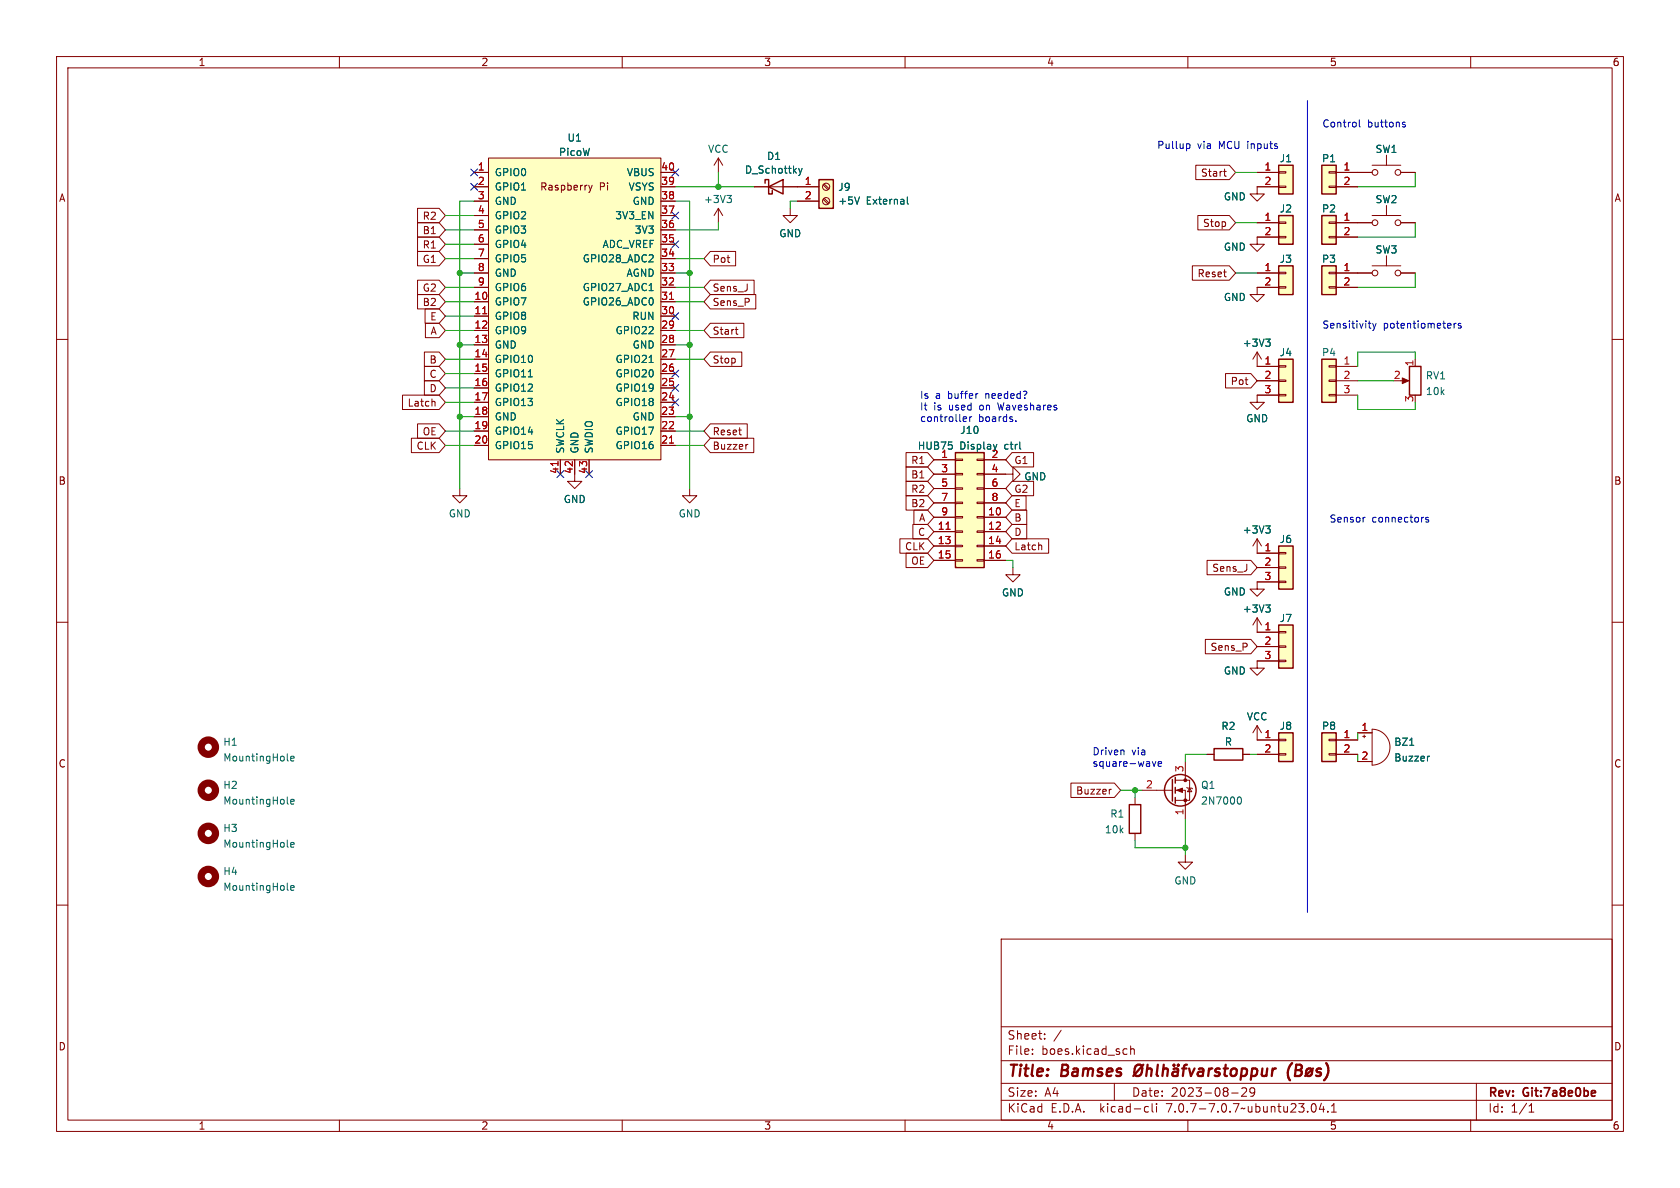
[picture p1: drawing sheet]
<svg xmlns="http://www.w3.org/2000/svg" width="297mm" height="210mm" viewBox="0 0 297 210" stroke-linecap="round" stroke-linejoin="round" font-family="sans-serif">
<g fill="none" stroke="#840000" stroke-width=".18">
<path d="M10 10h277v190h-277zM12 12h273v186h-273zM60 10v2M110 10v2M160 10v2M210 10v2M260 10v2M73.8 36.8h3.8l1.1 1.3-1.1 1.3h-3.8zM73.8 39.4h3.8l1.1 1.2-1.1 1.3h-3.8zM83.8 33h2.6M83.8 35.6h2.6M83.8 30.5h2.6"/>
<path d="M83.8 38.1h2.6M86.4 27.9h30.4v53.4h-30.4zM104.1 32.8l.3 .8M104.4 33.6l-.3 .4M104.7 32.8l-.3 .8M116.8 33h2.6M116.8 35.6h2.6M116.8 30.5h2.6M116.8 38.1h2.6M127 27.9l-.8 1.3M127 27.9v2.6M127 36.8v2.6"/>
<path d="M127 27.9l.8 1.3M127 36.8l-.8 1.3M127 36.8l.8 1.3M133.3 33h11.5M139.7 36.8v1.3h1.3l-1.3 1.3-1.3-1.3h1.3M141 35.6h3.8M145.5 35.2l.9 .9M145.5 32.7l.9 .8M145.7 35.1l.9 .8M145.7 32.5l.9 .9M211.4 29.2h5.9l1.1 1.3-1.1 1.3h-5.9zM211.8 38.1h5.5l1.1 1.3-1.1 1.2h-5.5z"/>
<path d="M216.3 30.3h.5M216.5 31l.3 .2M222.2 30.5h3.9M222.2 39.4h3.9M226.1 39.2h1.2v.3h-1.2zM226.1 32.9h1.2v.2h-1.2zM226.1 30.4h1.2v.2h-1.2zM226.1 33h-3.9v1.3h1.3l-1.3 1.3-1.2-1.3h1.2M234.9 39.2h1.3v.3h-1.3zM234.9 32.9h1.3v.2h-1.3zM234.9 30.4h1.3v.2h-1.3zM236.2 33h3.8"/>
<path d="M236.2 30.5h6.4M236.2 39.4h6.4M242.6 38.1h5M242.6 29.2h5M245.1 27.4v1.8M245.1 36.3v1.8M247.6 30.5h2.6M247.6 39.4h2.6M10 60h2M73.8 44.4h3.8l1.1 1.3-1.1 1.3h-3.8zM73.8 49.5h3.8l1.1 1.3-1.1 1.3h-3.8zM73.8 52.1h3.8l1.1 1.2-1.1 1.3h-3.8z"/>
<path d="M73.8 41.9h3.8l1.1 1.3-1.1 1.3h-3.8zM75.1 54.6h2.5l1.1 1.3-1.1 1.3h-2.5zM75.2 57.1h2.4l1.1 1.3-1.1 1.3h-2.4zM83.8 48.3h2.6M83.8 50.8h2.6M83.8 53.3h2.6M83.8 55.9h2.6M83.8 58.4h2.6M83.8 45.7h2.6M83.8 43.2h2.6M83.8 40.6h2.6M116.8 48.3h2.6"/>
<path d="M116.8 50.8h2.6M116.8 53.3h2.6M116.8 55.9h2.6M116.8 58.4h2.6M116.8 45.7h2.6M116.8 43.2h2.6M116.8 40.6h2.6M125.6 52.1h8v2.5h-8l-1.1-1.3zM125.6 57.1h5.9v2.6h-5.9l-1.1-1.3zM125.6 44.4h4.5v2.6h-4.5l-1.1-1.3zM125.6 49.5h7.7v2.6h-7.7l-1.1-1.3zM130 58.2h.5"/>
<path d="M130.2 58.9l.3 .2M210.8 47h6.5l1.1 1.3-1.1 1.2h-6.5zM222.2 48.3h3.9M226.1 50.7h1.2v.2h-1.2zM226.1 48.1h1.2v.3h-1.2zM226.1 41.8h1.2v.2h-1.2zM226.1 50.8h-3.9v1.3h1.3l-1.3 1.2-1.2-1.2h1.2M226.1 41.9h-3.9v1.3h1.3l-1.3 1.3-1.2-1.3h1.2M234.9 50.7h1.3v.2h-1.3zM234.9 48.1h1.3v.3h-1.3zM234.9 41.8h1.3v.2h-1.3zM236.2 48.3h6.4"/>
<path d="M236.2 50.8h3.8M236.2 41.9h3.8M242.6 47h5M245.1 45.2v1.8M247.6 48.3h2.6M285 60h2M71.2 69.8h6.4l1.1 1.3-1.1 1.3h-6.4zM72.7 77.5h4.9l1.1 1.2-1.1 1.3h-4.9zM73.8 74.9h3.8l1.1 1.3-1.1 1.3h-3.8zM75 64.8h2.6l1.1 1.2-1.1 1.3h-2.6zM75 67.3h2.6l1.1 1.3-1.1 1.3h-2.6zM75 62.2h2.6l1.1 1.3-1.1 1.3h-2.6z"/>
<path d="M76.7 70.9l.2 .2v.7M83.8 61h2.6M83.8 63.5h2.6M83.8 66h2.6M83.8 68.6h2.6M83.8 71.1h2.6M83.8 73.7h2.6M83.8 76.2h2.6M83.8 78.7h2.6M116.8 61h2.6M116.8 63.5h2.6M116.8 66h2.6"/>
<path d="M116.8 68.6h2.6M116.8 71.1h2.6M116.8 73.7h2.6M116.8 76.2h2.6M116.8 78.7h2.6M125.6 77.5h7.7v2.5h-7.7l-1.1-1.3zM125.6 62.2h5.5v2.6h-5.5l-1.1-1.3zM125.6 74.9h6.5v2.6h-6.5l-1.1-1.3zM132.2 78.6h-.2M216.7 66h4.4l1.1 1.3-1.1 1.3h-4.4zM222.2 62.2l-.7 1.3M222.2 62.2v2.6h3.9"/>
<path d="M222.2 62.2l.8 1.3M222.2 67.3h3.9M226.1 69.7h1.2v.3h-1.2zM226.1 67.2h1.2v.2h-1.2zM226.1 64.6h1.2v.3h-1.2zM226.1 69.9h-3.9v1.2h1.3l-1.3 1.3-1.2-1.3h1.2M234.9 69.7h1.3v.3h-1.3zM234.9 67.2h1.3v.2h-1.3zM234.9 64.6h1.3v.3h-1.3zM236.2 67.3h3.8M236.2 64.8h3.8M236.2 69.9h3.8"/>
<path d="M247.6 67.3h1.1M250.2 63.5v1.3M81.3 86.4v1.2h1.2l-1.2 1.3-1.3-1.3h1.3M99.1 81.3v2.5M101.6 81.3v3.8h1.3l-1.3 1.3-1.3-1.3h1.3M104.1 81.3v2.5M121.9 86.4v1.2h1.3l-1.3 1.3-1.3-1.3h1.3M159.1 95.2h4.9l1.1 1.3-1.1 1.3h-4.9zM160.2 82.5h3.8l1.1 1.3-1.1 1.3h-3.8zM160.2 80h3.8l1.1 1.3-1.1 1.3h-3.8zM160.2 85.1h3.8l1.1 1.3-1.1 1.2h-3.8zM160.2 97.8h3.8l1.1 1.3-1.1 1.2h-3.8z"/>
<path d="M160.2 87.6h3.8l1.1 1.3-1.1 1.3h-3.8zM161.4 92.7h2.6l1.1 1.3-1.1 1.3h-2.6zM161.6 90.2h2.4l1.1 1.2-1.1 1.3h-2.4zM165.1 81.3h3.8M165.1 91.4h3.8M165.1 94h3.8M165.1 96.5h3.8M165.1 99.1h3.8M165.1 83.8h3.8M165.1 86.4h3.8M165.1 88.9h3.8M168.9 98.9h1.3v.3h-1.3z"/>
<path d="M168.9 96.4h1.3v.2h-1.3zM168.9 93.9h1.3v.2h-1.3zM168.9 91.3h1.3v.3h-1.3zM168.9 88.8h1.3v.2h-1.3zM168.9 86.2h1.3v.3h-1.3zM168.9 83.7h1.3v.2h-1.3zM168.9 81.2h1.3v.2h-1.3zM172.7 98.9h1.3v.3h-1.3zM172.7 96.4h1.3v.2h-1.3zM172.7 93.9h1.3v.2h-1.3zM172.7 91.3h1.3v.3h-1.3zM172.7 88.8h1.3v.2h-1.3z"/>
<path d="M172.7 86.2h1.3v.3h-1.3zM172.7 83.7h1.3v.2h-1.3zM172.7 81.2h1.3v.2h-1.3zM174 83.8h5.1v-1.2l1.2 1.2-1.2 1.3v-1.3M174 81.3h3.8M174 91.4h3.8M174 94h3.8M174 96.5h3.8M174 99.1h3.8M174 86.4h3.8M174 88.9h3.8M178.9 80h3.8v2.6h-3.8l-1.1-1.3z"/>
<path d="M178.9 85.1h3.8v2.5h-3.8l-1.1-1.2zM178.9 90.2h2.6v2.5h-2.6l-1.1-1.3zM178.9 92.7h2.6v2.6h-2.6l-1.1-1.3zM178.9 87.6h2.5v2.6h-2.5l-1.1-1.3zM178.9 95.2h6.5v2.6h-6.5l-1.1-1.3zM184 96.3l.2 .2v.7M213.4 99.1h7.7l1.1 1.2-1.1 1.3h-7.7zM222.2 95.3v2.5h3.9M222.2 95.3l-.7 1.2M222.2 95.3l.8 1.2M226.1 97.7h1.2v.2h-1.2zM10 110h2"/>
<path d="M179.1 100.3v1.3h1.2l-1.2 1.3-1.3-1.3h1.3M213.1 113h8l1.1 1.3-1.1 1.3h-8zM222.2 100.3h3.9M222.2 109.2v2.6h3.9M222.2 109.2l-.7 1.3M222.2 109.2l.8 1.3M222.2 114.3h3.9M226.1 102.7h1.2v.3h-1.2zM226.1 100.2h1.2v.3h-1.2zM226.1 116.7h1.2v.3h-1.2zM226.1 114.2h1.2v.2h-1.2zM226.1 111.6h1.2v.3h-1.2z"/>
<path d="M226.1 102.9h-3.9v1.2h1.3l-1.3 1.3-1.2-1.3h1.2M226.1 116.8h-3.9v1.3h1.3l-1.3 1.3-1.2-1.3h1.2M285 110h2M189.3 138.4h7.7l1.1 1.3-1.1 1.3h-7.7zM196.5 139.5l-.3 .1M201.9 139.7h5.4M207.8 139.7h1.7v5.1M207.8 137.9h2.5v3.6h-2.5M209.5 134.6v3.3M209.8 139.2l.1 .1h.8l.1 .1M210.3 139.3l.4 .7h-.8zM213.4 133.4h1.2"/>
<path d="M219.7 133.4h1.3M222.2 128.3v2.5h3.9M222.2 133.4h3.9M222.2 128.3l-.7 1.2M222.2 128.3l.8 1.2M226.1 133.2h1.2v.3h-1.2zM226.1 130.7h1.2v.2h-1.2zM234.9 133.2h1.3v.3h-1.3zM234.9 130.7h1.3v.2h-1.3zM236.2 133.4h3.8M236.2 130.8h3.8M240 129.5h2.6"/>
<path d="M240 134.6h2.6M240.9 130.2h.5M241.2 129.9v.5M242.6 128.9a3.2 3.2 0 0 1 3.1 3.2 3.2 3.2 0 0 1-3.1 3.2zM10 160h2M200.7 141v1.2M200.7 147.3v1.3M209.5 151.1v1.3h1.3l-1.3 1.3-1.2-1.3h1.2M285 160h2M177 166h108v32h-108zM60 198v2M110 198v2"/>
<path d="M160 198v2M177 194.5h108M177 191.5h108M177 187.5h108M177 181.5h108M182.5 186.3v.1M182.5 185.5v.1M184.7 183.6v.1M184.7 182.8v.1M187.6 182.1l-1.3 2M197 191.5v3M198.8 185.4l.4 .1"/>
<path d="M199.2 186.3l-.4 .1M199.9 185.5l.2-.1 .4 .1v.9M199.9 184.9v1.5M202.6 195.6l.4 .1M203 196.5l-.4 .1M203.7 195.1v1.3l.2 .2M204.5 195.1v.1M204.5 195.6v1M210 198v2M217.7 193.2h1.2M219.5 192.4l.6-.1 .2 .1 .1 .3-.9 1.1h.9M221.8 192.9l-.3 .3h-.3l-.2-.3 .1-.5 .4-.1 .2 .1a.99 .99 0 0 1-.3 1.4h-.3"/>
<path d="M232 195.2l.2-.1a.81 .81 0 0 1 .6 .6 .81 .81 0 0 1-.3 .8l-.2 .1a.81 .81 0 0 1-.6-.6 .81 .81 0 0 1 .3-.8zM233.6 195l-.4 1.1h1M234 195.6v1M234.7 196.5v.1M235.4 196.6h.8M235.4 195.5l.4-.4v1.5M260 198v2M261 191.5v6.5M270.3 196.6h.9M270.3 195.5l.4-.4v1.5"/>
<circle cx="146" cy="33" r=".63"/>
<circle cx="146" cy="35.6" r=".63"/>
<circle cx="243.1" cy="39.4" r=".51"/>
<circle cx="243.1" cy="30.5" r=".51"/>
<circle cx="247.1" cy="30.5" r=".51"/>
<circle cx="247.1" cy="39.4" r=".51"/>
<circle cx="243.1" cy="48.3" r=".51"/>
<circle cx="247.1" cy="48.3" r=".51"/>
</g>
<path d="M281.8 192.8l.3 .3-.8 .2M282 193.7l-.2 .1" fill="none" stroke="#840000" stroke-width=".3"/>
<g fill="none" stroke="#840000" stroke-width=".4">
<path d="M200.8 188.5a.69 .69 0 0 1 1.1 0 1.47 1.47 0 0 1-.6 1.7l-.6-.1a1.5 1.5 0 0 1 .1-1.6zM202.1 188.2l-1.8 2M202.8 189.1a.49 .49 0 0 1 .8 .1l-.1 1M202.9 188.2l-.3 2M204.7 188.2l-.2 1.7 .2 .3M205.6 189.1a.49 .49 0 0 1 .9 .1l-.2 1M205.7 188.2l-.2 2M207.5 189l.2-.1 .5 .1v1.2M207.6 188.2v.1l-.1 .1M207.6 188.2l-.2 .1 .1 .1M207.6 188.2l-.1 .2M208.3 189.4h-.7a.4 .4 0 0 0-.3 .4 .4 .4 0 0 0 .2 .4l.7-.1"/>
<path d="M208.3 188.2l.1 .1-.1 .1M208.3 188.2l-.1 .1 .1 .1M208.3 188.2v.2M209 188.9h.8M209.8 188.2l-.4 .1-.1 .2-.2 1.7M210.2 188.9l.3 1.3 .7-1.3M211.9 189l.2-.1 .6 .1-.1 1.2M212.7 189.4h-.6a.4 .4 0 0 0-.4 .4 .4 .4 0 0 0 .3 .4l.6-.1M213.8 188.9l-.2 1.3M214.3 188.9l-.4 .1-.2 .3M215.6 189a.49 .49 0 0 0-.8 .3l.1 .1 .5 .1 .2 .3-.1 .3-.2 .1-.6-.1M216.3 188.9h.8"/>
<path d="M216.7 188.2l-.2 1.7 .1 .2 .3 .1M217.7 189.1a.52 .52 0 0 1 .6-.2 .52 .52 0 0 1 .4 .4l-.1 .5a.55 .55 0 0 1-.5 .4 .55 .55 0 0 1-.6-.4zM219.6 189l.2-.1 .5 .1 .2 .3-.1 .5a.66 .66 0 0 1-1 .3M219.6 188.9l-.3 2M221.4 189l.2-.1 .5 .1 .2 .3-.1 .5a.66 .66 0 0 1-1 .3M221.4 188.9l-.3 2M223.2 188.9l-.1 1.2a.57 .57 0 0 0 .8-.1M224 188.9l-.1 1.3M225 188.9l-.2 1.3M225.6 188.9l-.4 .1-.3 .3M228.4 187.9a2.35 2.35 0 0 0-.3 3.1M229.1 189.2h.6"/>
<path d="M229.2 188.2h.6a.49 .49 0 0 1 .4 .5 .49 .49 0 0 1-.5 .5l.3 .1a.58 .58 0 0 1-.3 .9h-.8zM231.1 189.1a.52 .52 0 0 1 .5-.2 .52 .52 0 0 1 .4 .4l-.1 .5a.55 .55 0 0 1-.5 .4 .55 .55 0 0 1-.5-.4zM232.1 188.9l-1.4 1.3M233.6 189a.49 .49 0 0 0-.8 .3v.1l.7 .2v.2l-.1 .3-.2 .1-.6-.1M234.4 187.9a2.32 2.32 0 0 1-.3 3.1"/>
</g>
<g fill="#ffffc2" stroke="#ffffc2" stroke-width=".18">
<path d="M226.1 96.5h2.5v7.6h-2.5z"/>
<path d="M144.8 31.8h2.5v5h-2.5z"/>
<path d="M233.7 47h2.5v5.1h-2.5z"/>
<path d="M226.1 110.5h2.5v7.6h-2.5z"/>
<path d="M226.1 129.5h2.5v5.1h-2.5z"/>
<path d="M233.7 129.5h2.5v5.1h-2.5z"/>
<path d="M86.4 27.9h30.4v53.4h-30.4z"/>
<path d="M226.1 47h2.5v5.1h-2.5z"/>
<path d="M226.1 38.1h2.5v5.1h-2.5z"/>
<path d="M233.7 38.1h2.5v5.1h-2.5z"/>
<path d="M233.7 29.2h2.5v5.1h-2.5z"/>
<path d="M226.1 63.5h2.5v7.6h-2.5z"/>
<path d="M233.7 63.5h2.5v7.6h-2.5z"/>
<path d="M226.1 29.2h2.5v5.1h-2.5z"/>
<path d="M168.9 80h5.1v20.3h-5.1z"/>
</g>
<g fill="none" stroke="#840000" stroke-width=".25">
<path d="M135.3 32.4v-.6h.6v2.5h.6v-.6M135.9 33l2.5-1.2v2.5zM144.8 31.8h2.5v5h-2.5zM226.1 38.1h2.5v5.1h-2.5zM226.1 29.2h2.5v5.1h-2.5zM233.7 38.1h2.5v5.1h-2.5zM233.7 29.2h2.5v5.1h-2.5zM226.1 47h2.5v5.1h-2.5zM233.7 47h2.5v5.1h-2.5zM226.1 63.5h2.5v7.6h-2.5zM233.7 63.5h2.5v7.6h-2.5zM249.2 64.8h2v5.1h-2z"/>
<path d="M168.9 80h5.1v20.3h-5.1zM226.1 96.5h2.5v7.6h-2.5zM226.1 110.5h2.5v7.6h-2.5zM207.3 137.8v3.8M207.8 137.4v1M207.8 139.2v1M214.6 132.3h5.1v2.1h-5.1zM226.1 129.5h2.5v5.1h-2.5zM233.7 129.5h2.5v5.1h-2.5zM199.6 142.2h2.1v5.1h-2.1zM207.8 141v1"/>
<circle cx="208.7" cy="139.7" r="2.79"/>
</g>
<g fill="none" stroke="#006464" stroke-width=".18">
<path d="M128.5 34.5h.8l-.4 .5M129.1 35l.2 .3v.3l-.2 .2M141.2 29.8l.3 .8M141.5 30.6l-.3 .4M141.8 29.8l-.3 .8M151.9 34.8l-.4 1.3M160.4 34.8v1.1l.2 .2M114.8 51.4h.7M223.8 59.9h.7l-.4 .5M93.4 66.6h.7M114.8 64.1h.7M176.2 78.6l-.3 .8"/>
<path d="M224.3 60.4l.2 .3v.3l-.2 .2M223.8 93h.7l-.4 .5M224.3 93.5l.2 .2v.3l-.2 .2M223.8 106.9h.7l-.4 .5M224.3 107.4l.2 .3v.3l-.2 .2M50.8 134.3l.2 .2M51.4 134.1l.6-.1-.1-.3h-.3l-.2 .2 .1 .6h.4M249.2 131.8h.7M252.7 133.7h-.2M50.8 142l.2 .1M50.8 149.6l.2 .2M50.8 157.2l.2 .2"/>
<path d="M51.4 141.7l.6-.1-.1-.2-.3-.1-.2 .2 .1 .6h.4M51.4 149.3l.6-.1-.1-.2-.3-.1-.2 .2 .1 .6h.4M51.4 157l.6-.2-.1-.2-.3-.1-.2 .2 .1 .6h.4M218.9 140.9h.1a.68 .68 0 0 1 .5 .6 .68 .68 0 0 1-.5 .6h-.1"/>
</g>
<g fill="#840000" stroke="#840000" stroke-width=".18">
<path d="M247.9 66.8l1.1 .5-1.1 .5z"/>
<path d="M208 139.7l1-.4v.8z"/>
<circle cx="209.5" cy="141.5" r=".25"/>
<circle cx="209.5" cy="137.9" r=".25"/>
</g>
<g fill="none" stroke="#840000" stroke-width="1.3">
<circle cx="36.8" cy="139.7" r="1.27"/>
<circle cx="36.8" cy="132.1" r="1.27"/>
<circle cx="36.8" cy="154.9" r="1.27"/>
<circle cx="36.8" cy="147.3" r="1.27"/>
</g>
<path d="M85.3 55.5h.8M118.4 52.9h.7M118.4 78.3h.7M98.6 81.6v.7M167.2 93.6h.8" fill="none" stroke="#a90000" stroke-width=".18"/>
<g fill="none" stroke="#0000c2" stroke-width=".18">
<path d="M231.1 17.8v143.5M209.9 25.4h.2l.3 .3-.1 .4-.4 .2M240.3 21.2v1.1l.2 .1M248 22l.5 .2-.1 .2h-.3M248 21.7h.4M241.9 57.2h.5M242.1 57.9l.3 .1M242.7 57.2l.3 .8M243 58l-.3 .4M243.3 57.2l-.3 .8M257.1 57.2v.8M257.4 57.2l-.3 .2"/>
<path d="M258.3 57.2h-.3l-.2 .1 .1 .2 .4 .1v.3h-.5M170.3 74.5h.5M170.3 73.7h.4l.2 .3-.6 .1M171.4 73.7v.8M171.8 73.7l-.4 .2M172.8 69.6h.1M179.6 74.4v.1M241.3 91.4l-.2 .1M252.5 91.5l-.3-.1-.2 .2 .1 .2 .4 .1v.3h-.5M198.6 132.6l.1 .8M203.7 134.6l.3 .9 .3-.9M204.8 135.1l.6-.2-.1-.2-.4-.1-.1 .2v.6h.5"/>
</g>
<g fill="none" stroke="#009600" stroke-width=".18">
<path d="M78.7 38.1h5.1M83.8 35.6h-2.5v50.8M119.4 35.6h2.5v50.8M119.4 33h13.9M127 39.4v1.2h-7.6M127 30.5v2.5M141 35.6h-1.3v1.2M218.4 30.5h3.8M218.4 39.4h3.8M250.2 30.5v2.5h-10.2M250.2 39.4v2.5h-10.2M78.7 50.8h5.1"/>
<path d="M78.7 58.4h5.1M78.7 45.7h5.1M78.7 40.6h5.1M78.7 43.2h5.1M78.7 53.3h5.1M78.7 55.9h5.1M81.3 48.3h2.5M119.4 48.3h2.5M119.4 50.8h5.1M119.4 58.4h5.1M119.4 45.7h5.1M119.4 53.3h5.1"/>
<path d="M218.4 48.3h3.8M250.2 48.3v2.5h-10.2M78.7 78.7h5.1M78.7 76.2h5.1M78.7 68.6h5.1M78.7 71.1h5.1M78.7 63.5h5.1M78.7 66h5.1M81.3 73.7h2.5M81.3 61h2.5M119.4 78.7h5.1M119.4 76.2h5.1"/>
<path d="M119.4 73.7h2.5M119.4 63.5h5.1M119.4 61h2.5M240 69.9v2.5h10.2v-1.3M240 67.3h6.4M250.2 63.5v-1.3h-10.2v2.6M177.8 99.1h1.3v1.2M198.1 139.7h3.8M200.7 139.7v1.3M213.4 133.4h-3.9v1.2M221 133.4h1.2M240 129.5v1.3"/>
<path d="M200.7 148.6v1.3h8.8M209.5 144.8v6.3"/>
</g>
<g fill="none" stroke="#000084" stroke-width=".18">
<path d="M83.2 32.4l1.2 1.2M83.2 29.9l1.2 1.2M84.4 32.4l-1.2 1.2M84.4 29.9l-1.2 1.2M118.8 37.5l1.2 1.2M118.8 29.9l1.2 1.2M120 37.5l-1.2 1.2M120 29.9l-1.2 1.2M118.8 42.6l1.2 1.2M118.8 55.3l1.2 1.2M120 42.6l-1.2 1.2M120 55.3l-1.2 1.2"/>
<path d="M118.8 65.4l1.2 1.2M118.8 70.5l1.2 1.2M118.8 68l1.2 1.2M120 65.4l-1.2 1.2M120 68l-1.2 1.2M120 70.5l-1.2 1.2M98.5 83.2l1.2 1.2M99.7 83.2l-1.2 1.2M103.5 83.2l1.2 1.2M104.7 83.2l-1.2 1.2"/>
</g>
<g fill="#009600" stroke="#009600" stroke-width=".18">
<circle cx="121.9" cy="61" r=".46"/>
<circle cx="121.9" cy="73.7" r=".46"/>
<circle cx="200.7" cy="139.7" r=".46"/>
<circle cx="127" cy="33" r=".46"/>
<circle cx="121.9" cy="48.3" r=".46"/>
<circle cx="81.3" cy="48.3" r=".46"/>
<circle cx="209.5" cy="149.9" r=".46"/>
<circle cx="81.3" cy="61" r=".46"/>
<circle cx="81.3" cy="73.7" r=".46"/>
</g>
<g font-size="2.8" fill="#840000">
<text x="178" y="190.9">Title:</text>
<text x="187.7" y="190.9">Bamses</text>
</g>
<g font-size="2.1" fill="#840000">
<text x="178" y="184">Sheet:</text>
<text x="178" y="186.7">File:</text>
<text x="184.1" y="186.7">boes.kicad_sch</text>
<text x="178" y="196.9">KiCad</text>
<text x="178" y="194.1">Size:</text>
<text x="184.7" y="194.1">A4</text>
<text x="185.7" y="196.9">E.D.A.</text>
<text x="194.6" y="196.9">kicad-cli</text>
<text x="200" y="194.1">Date:</text>
<text x="206.5" y="196.9">7.0.7-7.0.7~ubuntu23.04.1</text>
<text x="207" y="194.1">2023-08-29</text>
<text x="263" y="194.3">Rev:</text>
<text x="263" y="196.9">Id:</text>
<text x="267.1" y="196.9">1/1</text>
<text x="269.4" y="194.3">Git:7a8e0be</text>
</g>
<g font-size="1.8" fill="#840000">
<text x="35" y="11.9">1</text>
<text x="85" y="11.9">2</text>
<text x="135" y="11.9">3</text>
<text x="185" y="11.9">4</text>
<text x="235" y="11.9">5</text>
<text x="285" y="11.9">6</text>
<text x="10.3" y="35.9">A</text>
<text x="95.4" y="33.9">Raspberry</text>
<text x="105.9" y="33.9">Pi</text>
<text x="212.2" y="31.4">Start</text>
<text x="285.3" y="35.9">A</text>
<text x="74.6" y="39.1">R2</text>
<text x="74.6" y="41.6">B1</text>
<text x="212.6" y="40.3">Stop</text>
<text x="74.6" y="46.7">G1</text>
<text x="74.6" y="44.1">R1</text>
<text x="125.9" y="46.7">Pot</text>
<text x="74.6" y="51.8">G2</text>
<text x="125.9" y="51.8">Sens_J</text>
<text x="211.6" y="49.2">Reset</text>
<text x="74.6" y="54.3">B2</text>
<text x="76" y="56.8">E</text>
<text x="76" y="59.4">A</text>
<text x="125.9" y="54.3">Sens_P</text>
<text x="125.9" y="59.4">Start</text>
<text x="75.8" y="64.5">B</text>
<text x="125.9" y="64.5">Stop</text>
<text x="75.8" y="67">C</text>
<text x="75.8" y="69.5">D</text>
<text x="217.5" y="68.3">Pot</text>
<text x="72" y="72.1">Latch</text>
<text x="74.6" y="77.2">OE</text>
<text x="125.9" y="77.2">Reset</text>
<text x="73.5" y="79.7">CLK</text>
<text x="125.9" y="79.7">Buzzer</text>
<text x="161" y="82.2">R1</text>
<text x="179.2" y="82.2">G1</text>
<text x="10.3" y="85.9">B</text>
<text x="161" y="84.8">B1</text>
<text x="161" y="87.3">R2</text>
<text x="161" y="89.9">B2</text>
<text x="179.2" y="87.3">G2</text>
<text x="179.2" y="89.9">E</text>
<text x="285.3" y="85.9">B</text>
<text x="162.2" y="94.9">C</text>
<text x="162.4" y="92.4">A</text>
<text x="179.2" y="92.4">B</text>
<text x="179.2" y="94.9">D</text>
<text x="159.9" y="97.5">CLK</text>
<text x="161" y="100">OE</text>
<text x="179.2" y="97.5">Latch</text>
<text x="214.2" y="101.3">Sens_J</text>
<text x="213.9" y="115.3">Sens_P</text>
<text x="10.3" y="135.9">C</text>
<text x="285.3" y="135.9">C</text>
<text x="190.1" y="140.7">Buzzer</text>
<text x="10.3" y="185.9">D</text>
<text x="285.3" y="185.9">D</text>
<text x="35" y="199.9">1</text>
<text x="85" y="199.9">2</text>
<text x="135" y="199.9">3</text>
<text x="185" y="199.9">4</text>
<text x="235" y="199.9">5</text>
<text x="285" y="199.9">6</text>
</g>
<g font-size="1.8" fill="#0000c2">
<text x="233.7" y="22.6">Control</text>
<text x="241.7" y="22.6">buttons</text>
<text x="204.5" y="26.4">Pullup</text>
<text x="211.7" y="26.4">via</text>
<text x="215.6" y="26.4">MCU inputs</text>
<text x="233.7" y="58.2">Sensitivity</text>
<text x="244.5" y="58.2">potentiometers</text>
<text x="162.6" y="70.6">Is</text>
<text x="165.4" y="70.6">a</text>
<text x="167.7" y="70.6">buffer</text>
<text x="174.5" y="70.6">needed?</text>
<text x="162.6" y="72.6">It</text>
<text x="162.6" y="74.7">controller</text>
<text x="165.1" y="72.6">is</text>
<text x="167.9" y="72.6">used</text>
<text x="173" y="74.7">boards.</text>
<text x="173.5" y="72.6">on</text>
<text x="176.9" y="72.6">Waveshares</text>
<text x="234.9" y="92.5">Sensor</text>
<text x="242.5" y="92.5">connectors</text>
<text x="193" y="133.6">Driven</text>
<text x="193" y="135.6">square-wave</text>
<text x="200.1" y="133.6">via</text>
</g>
<g font-size="1.8" fill="#006464">
<text x="98.7" y="27.8">PicoW</text>
<text x="100.2" y="25.2">U1</text>
<text x="125.1" y="27.2">VCC</text>
<text x="135.5" y="28.5">D1</text>
<text x="226.1" y="28.9">J1</text>
<text x="233.6" y="28.9">P1</text>
<text x="243.1" y="27.2">SW1</text>
<text x="87.4" y="31.3">GPIO0</text>
<text x="87.4" y="33.9">GPIO1</text>
<text x="110.7" y="31.3">VBUS</text>
<text x="111" y="33.9">VSYS</text>
<text x="131.6" y="30.9">D_Schottky</text>
<text x="148.1" y="33.9">J9</text>
<text x="216.3" y="35.6">GND</text>
<text x="87.4" y="36.4">GND</text>
<text x="87.4" y="39">GPIO2</text>
<text x="87.4" y="41.5">GPIO3</text>
<text x="108.7" y="39">3V3_EN</text>
<text x="111.8" y="36.4">GND</text>
<text x="112.1" y="41.5">3V3</text>
<text x="124.4" y="36.1">+3V3</text>
<text x="148.1" y="36.4">+5V</text>
<text x="153.1" y="36.4">External</text>
<text x="226.1" y="37.8">J2</text>
<text x="233.6" y="37.8">P2</text>
<text x="243.1" y="36.1">SW2</text>
<text x="87.4" y="44">GPIO4</text>
<text x="87.4" y="46.6">GPIO5</text>
<text x="102.9" y="46.6">GPIO28_ADC2</text>
<text x="106.4" y="44">ADC_VREF</text>
<text x="137.7" y="42.1">GND</text>
<text x="216.3" y="44.5">GND</text>
<text x="226.1" y="46.7">J3</text>
<text x="233.6" y="46.7">P3</text>
<text x="243.1" y="45">SW3</text>
<text x="87.4" y="49.1">GND</text>
<text x="87.4" y="51.7">GPIO6</text>
<text x="102.9" y="51.7">GPIO27_ADC1</text>
<text x="110.7" y="49.1">AGND</text>
<text x="216.3" y="53.4">GND</text>
<text x="87.4" y="54.2">GPIO7</text>
<text x="87.4" y="56.7">GPIO8</text>
<text x="87.4" y="59.3">GPIO9</text>
<text x="102.9" y="54.2">GPIO26_ADC0</text>
<text x="108.7" y="59.3">GPIO22</text>
<text x="111.7" y="56.7">RUN</text>
<text x="87.4" y="61.8">GND</text>
<text x="87.4" y="64.4">GPIO10</text>
<text x="108.7" y="64.4">GPIO21</text>
<text x="111.8" y="61.8">GND</text>
<text x="219.6" y="61.5">+3V3</text>
<text x="226.1" y="63.2">J4</text>
<text x="233.6" y="63.2">P4</text>
<text x="87.4" y="66.9">GPIO11</text>
<text x="87.4" y="69.4">GPIO12</text>
<text x="87.4" y="72">GPIO13</text>
<text x="108.7" y="72">GPIO18</text>
<text x="108.7" y="69.4">GPIO19</text>
<text x="108.7" y="66.9">GPIO20</text>
<text x="252" y="67.3">RV1</text>
<text x="252" y="70">10k</text>
<text x="87.4" y="74.5">GND</text>
<text x="87.4" y="77.1">GPIO14</text>
<text x="108.7" y="77.1">GPIO17</text>
<text x="111.8" y="74.5">GND</text>
<text x="169.7" y="76.9">J10</text>
<text x="220.2" y="74.8">GND</text>
<text x="87.4" y="79.6">GPIO15</text>
<text x="99.9" y="80.3" transform="rotate(-90 99.9 80.3)">SWCLK</text>
<text x="102.5" y="80.3" transform="rotate(-90 102.5 80.3)">GND</text>
<text x="105" y="80.3" transform="rotate(-90 105 80.3)">SWDIO</text>
<text x="108.7" y="79.6">GPIO16</text>
<text x="162.2" y="79.7">HUB75</text>
<text x="169.7" y="79.7">Display</text>
<text x="177.7" y="79.7">ctrl</text>
<text x="99.6" y="89.1">GND</text>
<text x="181" y="85.1">GND</text>
<text x="79.2" y="91.7">GND</text>
<text x="119.9" y="91.7">GND</text>
<text x="219.6" y="94.5">+3V3</text>
<text x="226.1" y="96.2">J6</text>
<text x="177" y="105.6">GND</text>
<text x="216.3" y="105.5">GND</text>
<text x="219.6" y="108.5">+3V3</text>
<text x="226.1" y="110.2">J7</text>
<text x="216.3" y="119.5">GND</text>
<text x="215.8" y="129.2">R2</text>
<text x="220.3" y="127.5">VCC</text>
<text x="226.1" y="129.2">J8</text>
<text x="233.6" y="129.2">P8</text>
<text x="39.4" y="132">H1</text>
<text x="39.4" y="134.8">MountingHole</text>
<text x="216.4" y="132">R</text>
<text x="246.4" y="132">BZ1</text>
<text x="246.4" y="134.8">Buzzer</text>
<text x="39.4" y="139.7">H2</text>
<text x="39.4" y="142.4">MountingHole</text>
<text x="212.2" y="139.7">Q1</text>
<text x="212.2" y="142.4">2N7000</text>
<text x="39.4" y="147.3">H3</text>
<text x="195.2" y="147.5">10k</text>
<text x="196.2" y="144.7">R1</text>
<text x="39.4" y="150.1">MountingHole</text>
<text x="39.4" y="154.9">H4</text>
<text x="39.4" y="157.7">MountingHole</text>
<text x="207.5" y="156.6">GND</text>
</g>
<g font-size="1.8" fill="#a90000">
<text x="84.4" y="30.2">1</text>
<text x="84.4" y="32.8">2</text>
<text x="84.4" y="35.3">3</text>
<text x="116.8" y="35.3">38</text>
<text x="116.8" y="32.8">39</text>
<text x="116.8" y="30.2">40</text>
<text x="142.2" y="32.8">1</text>
<text x="142.2" y="35.3">2</text>
<text x="223.4" y="30.2">1</text>
<text x="223.4" y="32.8">2</text>
<text x="237.4" y="30.2">1</text>
<text x="237.4" y="32.8">2</text>
<text x="84.4" y="37.8">4</text>
<text x="84.4" y="40.4">5</text>
<text x="116.8" y="40.4">36</text>
<text x="116.8" y="37.8">37</text>
<text x="223.4" y="39.1">1</text>
<text x="223.4" y="41.7">2</text>
<text x="237.4" y="39.1">1</text>
<text x="237.4" y="41.7">2</text>
<text x="84.4" y="42.9">6</text>
<text x="84.4" y="45.5">7</text>
<text x="116.8" y="45.5">34</text>
<text x="116.8" y="42.9">35</text>
<text x="83.8" y="53.1">10</text>
<text x="84.4" y="48">8</text>
<text x="84.4" y="50.5">9</text>
<text x="116.8" y="53.1">31</text>
<text x="116.8" y="50.5">32</text>
<text x="116.8" y="48">33</text>
<text x="223.4" y="48">1</text>
<text x="223.4" y="50.5">2</text>
<text x="237.4" y="48">1</text>
<text x="237.4" y="50.5">2</text>
<text x="83.8" y="55.6">11</text>
<text x="83.8" y="58.2">12</text>
<text x="116.8" y="58.2">29</text>
<text x="116.8" y="55.6">30</text>
<text x="83.8" y="60.7">13</text>
<text x="83.8" y="63.2">14</text>
<text x="83.8" y="65.8">15</text>
<text x="116.8" y="65.8">26</text>
<text x="116.8" y="63.2">27</text>
<text x="116.8" y="60.7">28</text>
<text x="223.4" y="64.5">1</text>
<text x="237.4" y="64.5">1</text>
<text x="249.9" y="64.8" transform="rotate(-90 249.9 64.8)">1</text>
<text x="83.8" y="68.3">16</text>
<text x="83.8" y="70.9">17</text>
<text x="116.8" y="70.9">24</text>
<text x="116.8" y="68.3">25</text>
<text x="223.4" y="67.1">2</text>
<text x="223.4" y="69.6">3</text>
<text x="237.4" y="67.1">2</text>
<text x="237.4" y="69.6">3</text>
<text x="246.3" y="67.1">2</text>
<text x="249.9" y="71.2" transform="rotate(-90 249.9 71.2)">3</text>
<text x="83.8" y="73.4">18</text>
<text x="83.8" y="75.9">19</text>
<text x="116.8" y="75.9">22</text>
<text x="116.8" y="73.4">23</text>
<text x="83.8" y="78.5">20</text>
<text x="98.8" y="83.9" transform="rotate(-90 98.8 83.9)">41</text>
<text x="101.3" y="83.9" transform="rotate(-90 101.3 83.9)">42</text>
<text x="103.9" y="83.9" transform="rotate(-90 103.9 83.9)">43</text>
<text x="116.8" y="78.5">21</text>
<text x="166.3" y="81">1</text>
<text x="166.3" y="83.6">3</text>
<text x="175.2" y="81">2</text>
<text x="175.2" y="83.6">4</text>
<text x="166.3" y="86.1">5</text>
<text x="166.3" y="88.6">7</text>
<text x="175.2" y="86.1">6</text>
<text x="175.2" y="88.6">8</text>
<text x="165.7" y="93.7">11</text>
<text x="166.3" y="91.2">9</text>
<text x="174.6" y="91.2">10</text>
<text x="174.6" y="93.7">12</text>
<text x="165.7" y="96.3">13</text>
<text x="165.7" y="98.8">15</text>
<text x="174.6" y="96.3">14</text>
<text x="174.6" y="98.8">16</text>
<text x="223.4" y="97.5">1</text>
<text x="223.4" y="100.1">2</text>
<text x="223.4" y="102.6">3</text>
<text x="223.4" y="111.5">1</text>
<text x="223.4" y="114">2</text>
<text x="223.4" y="116.6">3</text>
<text x="223.4" y="130.6">1</text>
<text x="237.4" y="130.6">1</text>
<text x="240.6" y="129.3">1</text>
<text x="209.3" y="136.6" transform="rotate(-90 209.3 136.6)">3</text>
<text x="223.4" y="133.1">2</text>
<text x="237.4" y="133.1">2</text>
<text x="240.6" y="134.4">2</text>
<text x="202.5" y="139.4">2</text>
<text x="209.3" y="144.2" transform="rotate(-90 209.3 144.2)">1</text>
</g>
</svg>
